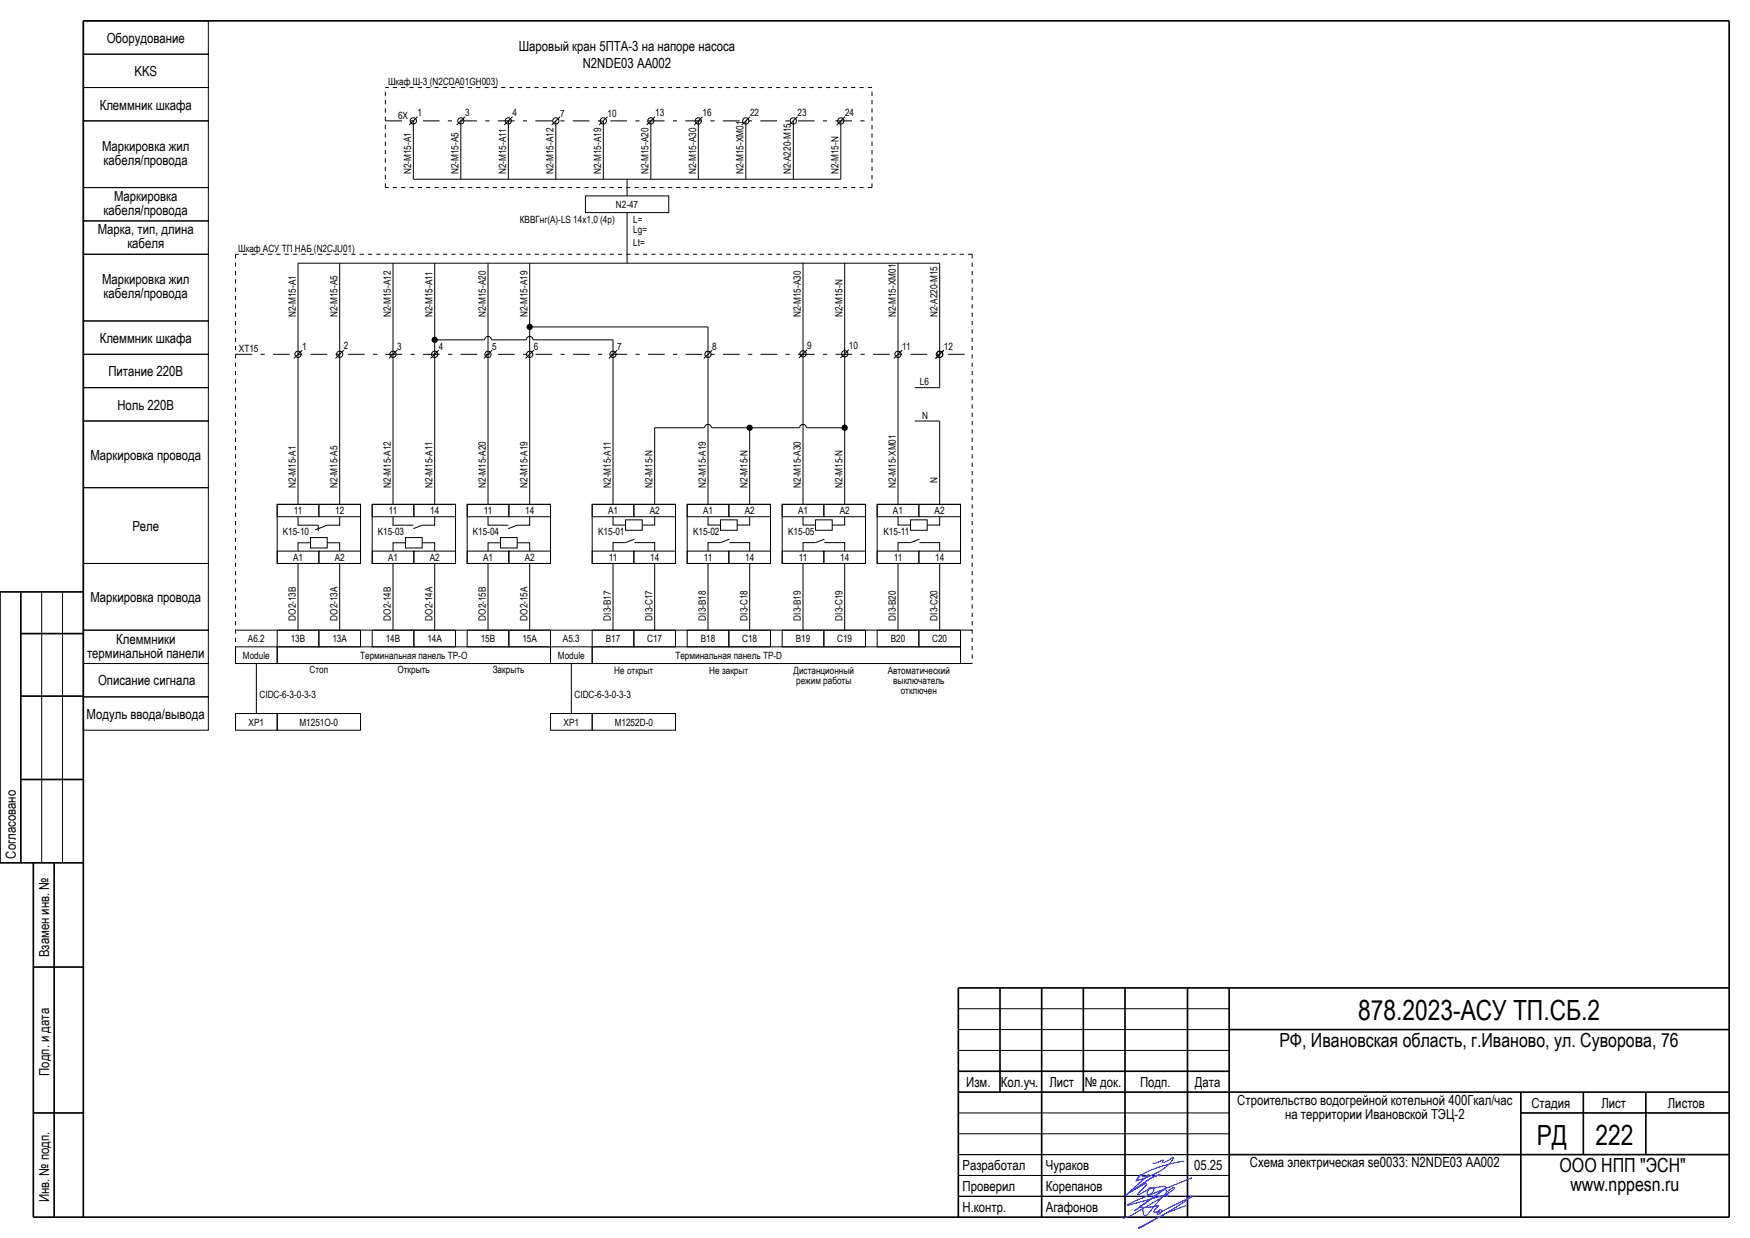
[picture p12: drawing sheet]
<svg xmlns="http://www.w3.org/2000/svg" width="420mm" height="297mm" viewBox="0 0 420 297" stroke-linecap="round" stroke-linejoin="round" font-family="sans-serif">
<g fill="#000" stroke="#000" stroke-width=".24">
<path d="M98.2 30l2-2zM109.6 30l2-2zM121 30l2-2zM132.4 30l2-2zM143.8 30l2-2zM155.2 30l2-2zM166.6 30l2-2zM178 30l2-2zM189.4 30l2-2zM200.8 30l2-2zM99.2 43h102.6zM99.2 29v14z"/>
<path d="M110.6 29v14zM122 29v14zM133.4 29v14zM144.8 29v14zM150.5 43v4zM156.2 29v14zM167.6 29v14zM179 29v14zM190.4 29v14zM201.8 29v14zM71.5 63.1h154zM71.5 63.1v21.9z"/>
<path d="M81.5 63.1v21.9zM94.3 63.1v21.9zM104.3 63.1v21.9zM117.1 63.1v21.9zM127.1 63.1v21.9zM127.5 78.4h42.4zM150.5 51v12.1zM169.9 78.4v6.6zM192.7 63v21.9zM202.7 63v21.9zM215.5 63.1v21.9zM225.5 63.1v21.9z"/>
<path d="M70.5 86l2-2zM71.5 85v36zM80.5 86l2-2zM81.5 85v36zM93.3 86l2-2zM94.3 85v36zM103.3 86l2-2zM104.3 85v36zM104.7 81.5h11.6zM116.1 86l2-2zM117.1 85v36zM117.9 81.5h8.4z"/>
<path d="M128.1 84l-2 2zM127.1 85v36zM127.9 81.5h19.2zM146.1 86l2-2zM147.1 85v36zM147.1 81.5v3.6zM168.9 86l2-2zM169.9 85v36zM191.7 85.9l2-2zM192.7 84.9v36.1zM201.7 85.9l2-2zM214.5 86l2-2z"/>
<path d="M215.5 85v36zM219.5 93h6zM224.5 86l2-2zM225.5 85v8zM157.1 102.6h12zM170.7 102.6h21.2zM193.5 102.6h8.8zM219.5 101h6zM71.5 135.2v16zM76.4 126v1.4zM81.5 135.2v16zM94.3 135.2v16z"/>
<path d="M104.3 135.2v16zM117.1 135.2v16zM127.1 135.2v16zM147.1 135.2v16zM157.1 135.2v16zM157.1 102.6v18.4zM169.9 135.2v16zM179.9 135.2v16zM179.9 103v18zM192.7 135.2v16zM202.7 135.2v16zM202.7 84.9v36.1z"/>
<path d="M215.5 135.2v16zM225.5 135.2v16zM225.5 101v20zM56.5 159.2h75.5zM56.5 151.2h75.6zM61.5 159.2v12zM132.1 159.2h101.2zM132.1 151.2h101.2zM137.1 159.2v12zM10 142v65zM15 142v65zM230 252h65z"/>
<path d="M230 247h65zM230 242h65zM230 277h65zM230 272h65zM230 267h65zM230 287h65zM230 282h65z"/>
</g>
<g fill="#000" stroke="#000" stroke-width=".4">
<path d="M20 5h395zM5 152h15zM5 167h15zM5 187h15zM5 142v65zM8 207v85zM13 207v85zM8 232h12zM230 237h185zM230 257h65zM295 247h120zM8 267h12z"/>
<path d="M230 262h185zM240 237v25zM260 237v25zM295 277h120zM365 267h50zM380 262v15zM395 262v15zM8 292h407zM20 5v287zM230 237v55zM250 237v55zM270 237v55z"/>
<path d="M285 237v55zM295 237v55zM365 262v30zM415 5v287z"/>
</g>
<path d="M20 142h-20v65h20" fill="none" stroke="#000" stroke-width=".4"/>
<path d="M284.2 278.7l-.1-.1a26.7 26.7 0 0 0-10.8 3.7l-.4 .8a14 14 0 0 0 8.5-4.9l.1-.6-2.1 1.3a.32 .32 0 0 1-.4-.2 .32 .32 0 0 1 .1-.4l-1.5 .7-1 .1M284.6 289.2a74 74 0 0 0-11.4 5.4l1.9-.9 4.7-2.6 6.4-4.1-.1 .1-7.4 3.7h-.4a.34 .34 0 0 1-.1-.4 .34 .34 0 0 1 .5-.1 .34 .34 0 0 1 .1 .4 .74 .74 0 0 1-1.1 .5l.4-.6h-.2a.72 .72 0 0 1-1 .1l1-1.5a9.8 9.8 0 0 1-4.2 .3v-.2a.9 .9 0 0 1 .6 1.2l.1 .4a.57 .57 0 0 0 .2 .7 .57 .57 0 0 0 .8-.2l1.1-1.3a20.9 20.9 0 0 1 4.9-5.1h.4l.1 .1-3.4 2.4-5.3 3.1a6.1 6.1 0 0 1-3.9 1.6v-.4M286.1 282.5l-13.4 5.5-2.1 1.1 9.4-2.5a.25 .25 0 0 1 .3 .2 .25 .25 0 0 1-.3 .3l-.3-.5 .3-.5a.48 .48 0 0 0-.1-.6 .48 .48 0 0 0-.6-.1l-7 5.1 7.5-5.6-.2-.2-.3-.1-3.4 .6-.1-.1a.65 .65 0 0 1 1 0 .65 .65 0 0 1-.2 1l-.8 .6a.48 .48 0 0 1-.5-.3 .48 .48 0 0 1 .1-.6l.2-.5-2.2 1.3-.3-.1 2.1-2.3a.56 .56 0 0 0-.9 .1l-3.2 1.8 5.3-3.6 2-.6-2 .6-6.4 4.4 5.7-5.1a1.72 1.72 0 0 1-2 .1l-1.1 1.6" fill="none" stroke="#00f" stroke-width=".24"/>
<g fill="none" stroke="#000" stroke-width=".24">
<path d="M20 13h30v8h-30zM20 5h30v8h-30zM20 29h30v16h-30zM20 21h30v8h-30zM20 53h30v8h-30zM20 45h30v8h-30zM140.5 47h20v4h-20zM20 77h30v8h-30zM20 61h30v16h-30zM20 85h30v8h-30zM20 93h30v8h-30zM116.3 81.5a.82 .82 0 0 1 .8-.8 .82 .82 0 0 1 .8 .8"/>
<path d="M126.3 81.5a.82 .82 0 0 1 .8-.8 .82 .82 0 0 1 .8 .8M20 101h30v16h-30zM20 117h30v18.2h-30zM169.1 102.6a.82 .82 0 0 1 .8-.8 .82 .82 0 0 1 .8 .8M191.9 102.6a.82 .82 0 0 1 .8-.8 .82 .82 0 0 1 .8 .8M20 135.2h30v16h-30zM66.5 121h20v14.2h-20zM66.5 121h10v3h-10zM66.5 132.2h10v3h-10zM71.5 124v2h4.9M74.5 129h4v2.5h-4zM74.5 130.2h-3v2"/>
<path d="M76.5 121h10v3h-10zM76.5 132.2h10v3h-10zM78.5 130.2h3v2M81.5 124v2h-3l-2.8 1.1M89.3 121h20v14.2h-20zM89.3 121h10v3h-10zM89.3 132.2h10v3h-10zM94.3 124v2h4.9M97.3 129h4v2.5h-4zM97.3 130.2h-3v2M99.3 121h10v3h-10zM99.3 132.2h10v3h-10z"/>
<path d="M101.3 130.2h3v2M104.3 124v2h-3l-2.1 .8M112.1 121h20v14.2h-20zM112.1 121h10v3h-10zM112.1 132.2h10v3h-10zM117.1 124v2h4.9M120.1 129h4v2.5h-4zM120.1 130.2h-3v2M122.1 121h10v3h-10zM122.1 132.2h10v3h-10zM124.1 130.2h3v2M127.1 124v2h-3l-2.1 .8"/>
<path d="M142.1 121h20v14.2h-20zM142.1 121h10v3h-10zM142.1 132.2h10v3h-10zM147.1 124v2h3M150.1 124.7h4v2.5h-4zM152.1 121h10v3h-10zM152.1 132.2h10v3h-10zM152.3 129.4l-2.2 .8h-3v2M152.3 130.2h4.8v2M157.1 124v2h-3M164.9 121h20v14.2h-20zM164.9 121h10v3h-10z"/>
<path d="M164.9 132.2h10v3h-10zM169.9 124v2h3M172.9 124.7h4v2.5h-4zM174.9 121h10v3h-10zM174.9 132.2h10v3h-10zM175.1 129.4l-2.2 .8h-3v2M175.1 130.2h4.8v2M179.9 124v2h-3M187.7 121h20v14.2h-20zM187.7 121h10v3h-10zM187.7 132.2h10v3h-10zM192.7 124v2h3"/>
<path d="M195.7 124.7h4v2.5h-4zM197.7 121h10v3h-10zM197.7 132.2h10v3h-10zM197.9 129.4l-2.2 .8h-3v2M197.9 130.2h4.8v2M202.7 124v2h-3M210.5 121h20v14.2h-20zM210.5 121h10v3h-10zM210.5 132.2h10v3h-10zM215.5 124v2h3M218.5 124.7h4v2.5h-4zM220.5 121h10v3h-10z"/>
<path d="M220.5 132.2h10v3h-10zM220.7 129.4l-2.2 .8h-3v2M220.7 130.2h4.8v2M225.5 124v2h-3M20 151.2h30v8h-30zM20 159.2h30v8h-30zM56.5 155.2h10v4h-10zM66.5 155.2h65.6v4h-65.6zM66.5 151.2h10v4h-10zM76.5 151.2h10v4h-10zM89.3 151.2h10v4h-10zM99.3 151.2h10v4h-10z"/>
<path d="M112.1 151.2h10v4h-10zM122.1 151.2h10v4h-10zM132.1 155.2h10v4h-10zM142.1 151.2h10v4h-10zM142.1 155.2h88.4v4h-88.4zM152.1 151.2h10v4h-10zM164.9 151.2h10v4h-10zM174.9 151.2h10v4h-10zM187.7 151.2h10v4h-10zM197.7 151.2h10v4h-10zM210.5 151.2h10v4h-10zM220.5 151.2h10v4h-10z"/>
<path d="M20 167.2h30v8h-30zM56.5 171.2h10v4h-10zM66.5 171.2h20v4h-20zM132.1 171.2h10v4h-10zM142.1 171.2h20v4h-20z"/>
<circle cx="99.2" cy="29" r=".75"/>
<circle cx="110.6" cy="29" r=".75"/>
<circle cx="122" cy="29" r=".75"/>
<circle cx="133.4" cy="29" r=".75"/>
<circle cx="144.8" cy="29" r=".75"/>
<circle cx="156.2" cy="29" r=".75"/>
<circle cx="167.6" cy="29" r=".75"/>
<circle cx="179" cy="29" r=".75"/>
<circle cx="190.4" cy="29" r=".75"/>
<circle cx="201.8" cy="29" r=".75"/>
<circle cx="71.5" cy="85" r=".75"/>
<circle cx="81.5" cy="85" r=".75"/>
<circle cx="94.3" cy="85" r=".75"/>
<circle cx="104.3" cy="85" r=".75"/>
<circle cx="117.1" cy="85" r=".75"/>
<circle cx="127.1" cy="85" r=".75"/>
<circle cx="147.1" cy="85" r=".75"/>
<circle cx="169.9" cy="85" r=".75"/>
<circle cx="192.7" cy="84.9" r=".75"/>
<circle cx="202.7" cy="84.9" r=".75"/>
<circle cx="215.5" cy="85" r=".75"/>
<circle cx="225.5" cy="85" r=".75"/>
</g>
<g fill="none" stroke="#000" stroke-width=".7" stroke-linecap="butt">
<circle cx="127.1" cy="78.4" r=".4"/>
<circle cx="104.3" cy="81.5" r=".4"/>
<circle cx="179.9" cy="102.6" r=".4"/>
<circle cx="202.7" cy="102.6" r=".4"/>
</g>
<path d="M92.5 29h116.8zM56.5 85h176.8z" fill="#000" stroke="#000" stroke-width=".24" stroke-dasharray="4 2 1 2" stroke-linecap="butt"/>
<path d="M92.5 21h116.8zM92.5 21v24zM92.5 45h116.8zM209.3 21v24zM56.5 61v98.2zM56.5 61h176.8zM233.3 61v98.2z" fill="#000" stroke="#000" stroke-width=".24" stroke-dasharray="1 1" stroke-linecap="butt"/>
<g font-size="6.7">
<text x="325.9" y="244.6">878.2023-АСУ ТП.СБ.2</text>
<text x="368.8" y="274.7">РД</text>
<text x="382.9" y="274.6">222</text>
</g>
<g font-size="4.7">
<text x="307" y="251.1">РФ, Ивановская область, г.Иваново, ул. Суворова, 76</text>
<text x="374.3" y="281.1">ООО НПП &quot;ЭСН&quot;</text>
<text x="376.9" y="285.8">www.nppesn.ru</text>
</g>
<g font-size="3.3">
<text x="25.6" y="10.2">Оборудование</text>
<text x="124.5" y="12.2">Шаровый кран 5ПТА-3 на напоре насоса</text>
<text x="139.9" y="16.4">N2NDE03 AA002</text>
<text x="32.3" y="18.3">KKS</text>
<text x="23.9" y="26.3">Клеммник шкафа</text>
<text x="24.5" y="36.2">Маркировка жил</text>
<text x="24.9" y="39.6">кабеля/провода</text>
<text x="24.9" y="51.6">кабеля/провода</text>
<text x="27.4" y="48.2">Маркировка</text>
<text x="23.5" y="56.2">Марка, тип, длина</text>
<text x="30.6" y="59.6">кабеля</text>
<text x="24.5" y="68.2">Маркировка жил</text>
<text x="24.9" y="71.6">кабеля/провода</text>
<text x="23.9" y="82.3">Клеммник шкафа</text>
<text x="26" y="90.3">Питание 220В</text>
<text x="28.2" y="98.3">Ноль 220В</text>
<text x="21.7" y="110.3">Маркировка провода</text>
<text x="31.8" y="127.3">Реле</text>
<text x="21.7" y="144.5">Маркировка провода</text>
<text x="27.9" y="154.4">Клеммники</text>
<text x="20.9" y="157.8">терминальной панели</text>
<text x="23.5" y="164.4">Описание сигнала</text>
<text x="20.8" y="172.4">Модуль ввода/вывода</text>
<text x="3.8" y="206" transform="rotate(-90 3.8 206)">Согласовано</text>
<text x="11.8" y="229.7" transform="rotate(-90 11.8 229.7)">Взамен инв. №</text>
<text x="11.8" y="258.1" transform="rotate(-90 11.8 258.1)">Подп. и дата</text>
<text x="231.9" y="260.8">Изм.</text>
<text x="240.2" y="260.8">Кол.уч.</text>
<text x="251.8" y="260.8">Лист</text>
<text x="260.4" y="260.8">№ док.</text>
<text x="273.6" y="260.8">Подп.</text>
<text x="286.8" y="260.8">Дата</text>
<text x="296.9" y="265.1">Строительство водогрейной котельной 400Гкал/час</text>
<text x="308.4" y="268.4">на территории Ивановской ТЭЦ-2</text>
<text x="367.5" y="265.8">Стадия</text>
<text x="384.3" y="265.8">Лист</text>
<text x="400.3" y="265.8">Листов</text>
<text x="231" y="280.7">Разработал</text>
<text x="251" y="280.8">Чураков</text>
<text x="286.6" y="280.8">05.25</text>
<text x="300" y="280.1">Схема электрическая se0033: N2NDE03 AA002</text>
<text x="231" y="285.8">Проверил</text>
<text x="251" y="285.8">Корепанов</text>
<text x="11.8" y="288.5" transform="rotate(-90 11.8 288.5)">Инв. № подп.</text>
<text x="231" y="290.8">Н.контр.</text>
<text x="251" y="290.8">Агафонов</text>
</g>
<g font-size="2.4">
<text x="93.1" y="20.5">Шкаф Ш-3 (N2CDA01GH003)</text>
<text x="95.5" y="28.5">6X</text>
<text x="100.2" y="27.9">1</text>
<text x="111.6" y="27.9">3</text>
<text x="123" y="27.9">4</text>
<text x="134.4" y="28">7</text>
<text x="145.8" y="28">10</text>
<text x="157.2" y="27.9">13</text>
<text x="168.6" y="27.9">16</text>
<text x="180" y="27.9">22</text>
<text x="191.4" y="27.9">23</text>
<text x="202.8" y="27.9">24</text>
<text x="98.7" y="41.8" transform="rotate(-90 98.7 41.8)">N2-M15-A1</text>
<text x="110.1" y="41.8" transform="rotate(-90 110.1 41.8)">N2-M15-A5</text>
<text x="121.5" y="41.8" transform="rotate(-90 121.5 41.8)">N2-M15-A11</text>
<text x="132.9" y="41.8" transform="rotate(-90 132.9 41.8)">N2-M15-A12</text>
<text x="144.2" y="41.8" transform="rotate(-90 144.2 41.8)">N2-M15-A19</text>
<text x="155.6" y="41.8" transform="rotate(-90 155.6 41.8)">N2-M15-A20</text>
<text x="167.1" y="41.8" transform="rotate(-90 167.1 41.8)">N2-M15-A30</text>
<text x="178.4" y="41.8" transform="rotate(-90 178.4 41.8)">N2-M15-XM01</text>
<text x="189.8" y="41.8" transform="rotate(-90 189.8 41.8)">N2-A220-M15</text>
<text x="201.3" y="41.8" transform="rotate(-90 201.3 41.8)">N2-M15-N</text>
<text x="124.8" y="53.4">КВВГнг(А)-LS 14х1,0 (4р)</text>
<text x="147.8" y="49.9">N2-47</text>
<text x="152" y="53.4">L=</text>
<text x="152" y="55.9">Lg=</text>
<text x="152" y="58.9">Lt=</text>
<text x="57.2" y="60.4">Шкаф АСУ ТП НАБ (N2CJU01)</text>
<text x="71" y="76.1" transform="rotate(-90 71 76.1)">N2-M15-A1</text>
<text x="81" y="76.1" transform="rotate(-90 81 76.1)">N2-M15-A5</text>
<text x="93.8" y="76.1" transform="rotate(-90 93.8 76.1)">N2-M15-A12</text>
<text x="103.8" y="76.1" transform="rotate(-90 103.8 76.1)">N2-M15-A11</text>
<text x="116.6" y="76.1" transform="rotate(-90 116.6 76.1)">N2-M15-A20</text>
<text x="126.6" y="76.1" transform="rotate(-90 126.6 76.1)">N2-M15-A19</text>
<text x="192.2" y="76.1" transform="rotate(-90 192.2 76.1)">N2-M15-A30</text>
<text x="202.2" y="76.1" transform="rotate(-90 202.2 76.1)">N2-M15-N</text>
<text x="215" y="76.1" transform="rotate(-90 215 76.1)">N2-M15-XM01</text>
<text x="225" y="76.1" transform="rotate(-90 225 76.1)">N2-A220-M15</text>
<text x="72.6" y="83.9">1</text>
<text x="82.6" y="83.8">2</text>
<text x="95.4" y="83.9">3</text>
<text x="105.4" y="84">4</text>
<text x="118.2" y="84">5</text>
<text x="128.2" y="83.9">6</text>
<text x="148.2" y="84">7</text>
<text x="171" y="83.9">8</text>
<text x="193.8" y="83.8">9</text>
<text x="203.8" y="83.8">10</text>
<text x="216.5" y="83.9">11</text>
<text x="226.5" y="84">12</text>
<text x="57.3" y="84.5">XT15</text>
<text x="220.8" y="92.5">L6</text>
<text x="221.3" y="100.5">N</text>
<text x="71" y="117" transform="rotate(-90 71 117)">N2-M15-A1</text>
<text x="81" y="117" transform="rotate(-90 81 117)">N2-M15-A5</text>
<text x="93.8" y="117" transform="rotate(-90 93.8 117)">N2-M15-A12</text>
<text x="103.8" y="117" transform="rotate(-90 103.8 117)">N2-M15-A11</text>
<text x="116.6" y="117" transform="rotate(-90 116.6 117)">N2-M15-A20</text>
<text x="126.6" y="117" transform="rotate(-90 126.6 117)">N2-M15-A19</text>
<text x="146.6" y="117" transform="rotate(-90 146.6 117)">N2-M15-A11</text>
<text x="156.6" y="117" transform="rotate(-90 156.6 117)">N2-M15-N</text>
<text x="169.4" y="117" transform="rotate(-90 169.4 117)">N2-M15-A19</text>
<text x="179.4" y="117" transform="rotate(-90 179.4 117)">N2-M15-N</text>
<text x="192.2" y="117" transform="rotate(-90 192.2 117)">N2-M15-A30</text>
<text x="202.2" y="117" transform="rotate(-90 202.2 117)">N2-M15-N</text>
<text x="215" y="117" transform="rotate(-90 215 117)">N2-M15-XM01</text>
<text x="225" y="115.9" transform="rotate(-90 225 115.9)">N</text>
<text x="70.5" y="123.4">11</text>
<text x="80.4" y="123.4">12</text>
<text x="93.3" y="123.4">11</text>
<text x="103.2" y="123.4">14</text>
<text x="116.1" y="123.4">11</text>
<text x="126" y="123.4">14</text>
<text x="145.9" y="123.4">A1</text>
<text x="155.9" y="123.4">A2</text>
<text x="168.7" y="123.4">A1</text>
<text x="178.7" y="123.4">A2</text>
<text x="191.5" y="123.4">A1</text>
<text x="201.5" y="123.4">A2</text>
<text x="214.3" y="123.4">A1</text>
<text x="224.3" y="123.4">A2</text>
<text x="67.9" y="128.4">K15-10</text>
<text x="90.7" y="128.4">K15-03</text>
<text x="113.4" y="128.4">K15-04</text>
<text x="143.6" y="128.4">K15-01</text>
<text x="166.4" y="128.4">K15-02</text>
<text x="189.1" y="128.4">K15-05</text>
<text x="212" y="128.4">K15-11</text>
<text x="70.3" y="134.6">A1</text>
<text x="80.3" y="134.6">A2</text>
<text x="93.1" y="134.6">A1</text>
<text x="103.1" y="134.6">A2</text>
<text x="115.9" y="134.6">A1</text>
<text x="125.9" y="134.6">A2</text>
<text x="146.1" y="134.6">11</text>
<text x="156" y="134.6">14</text>
<text x="168.9" y="134.6">11</text>
<text x="178.8" y="134.6">14</text>
<text x="191.7" y="134.6">11</text>
<text x="201.6" y="134.6">14</text>
<text x="214.5" y="134.6">11</text>
<text x="224.4" y="134.6">14</text>
<text x="71" y="148.9" transform="rotate(-90 71 148.9)">DO2-13B</text>
<text x="81" y="148.9" transform="rotate(-90 81 148.9)">DO2-13A</text>
<text x="93.8" y="148.9" transform="rotate(-90 93.8 148.9)">DO2-14B</text>
<text x="103.8" y="148.9" transform="rotate(-90 103.8 148.9)">DO2-14A</text>
<text x="116.6" y="148.9" transform="rotate(-90 116.6 148.9)">DO2-15B</text>
<text x="126.6" y="148.9" transform="rotate(-90 126.6 148.9)">DO2-15A</text>
<text x="146.6" y="148.9" transform="rotate(-90 146.6 148.9)">DI3-B17</text>
<text x="156.6" y="148.9" transform="rotate(-90 156.6 148.9)">DI3-C17</text>
<text x="169.4" y="148.9" transform="rotate(-90 169.4 148.9)">DI3-B18</text>
<text x="179.4" y="148.9" transform="rotate(-90 179.4 148.9)">DI3-C18</text>
<text x="192.2" y="148.9" transform="rotate(-90 192.2 148.9)">DI3-B19</text>
<text x="202.2" y="148.9" transform="rotate(-90 202.2 148.9)">DI3-C19</text>
<text x="215" y="148.9" transform="rotate(-90 215 148.9)">DI3-B20</text>
<text x="225" y="148.9" transform="rotate(-90 225 148.9)">DI3-C20</text>
<text x="59.5" y="154.1">A6.2</text>
<text x="69.8" y="154.1">13B</text>
<text x="79.8" y="154.1">13A</text>
<text x="92.6" y="154.1">14B</text>
<text x="102.6" y="154.1">14A</text>
<text x="115.4" y="154.1">15B</text>
<text x="125.4" y="154.1">15A</text>
<text x="135.1" y="154.1">A5.3</text>
<text x="145.4" y="154.1">B17</text>
<text x="155.3" y="154.1">C17</text>
<text x="168.2" y="154.1">B18</text>
<text x="178.1" y="154.1">C18</text>
<text x="191" y="154.1">B19</text>
<text x="200.9" y="154.1">C19</text>
<text x="213.8" y="154.1">B20</text>
<text x="223.7" y="154.1">C20</text>
<text x="58.3" y="158.1">Module</text>
<text x="74.3" y="161.6">Стоп</text>
<text x="86.4" y="158.1">Терминальная панель TP-O</text>
<text x="95.4" y="161.6">Открыть</text>
<text x="118.3" y="161.6">Закрыть</text>
<text x="133.9" y="158.1">Module</text>
<text x="147.4" y="161.6">Не открыт</text>
<text x="162.1" y="158.1">Терминальная панель TP-D</text>
<text x="170.2" y="161.6">Не закрыт</text>
<text x="190.4" y="161.6">Дистанционный</text>
<text x="213" y="161.6">Автоматический</text>
<text x="62.3" y="167.5">CIDC-6-3-0-3-3</text>
<text x="137.9" y="167.5">CIDC-6-3-0-3-3</text>
<text x="191.1" y="164">режим работы</text>
<text x="214.4" y="164">выключатель</text>
<text x="216.2" y="166.4">отключен</text>
<text x="59.7" y="174.1">XP1</text>
<text x="71.9" y="174.1">M1251O-0</text>
<text x="135.3" y="174.1">XP1</text>
<text x="147.5" y="174.1">M1252D-0</text>
</g>
</svg>
